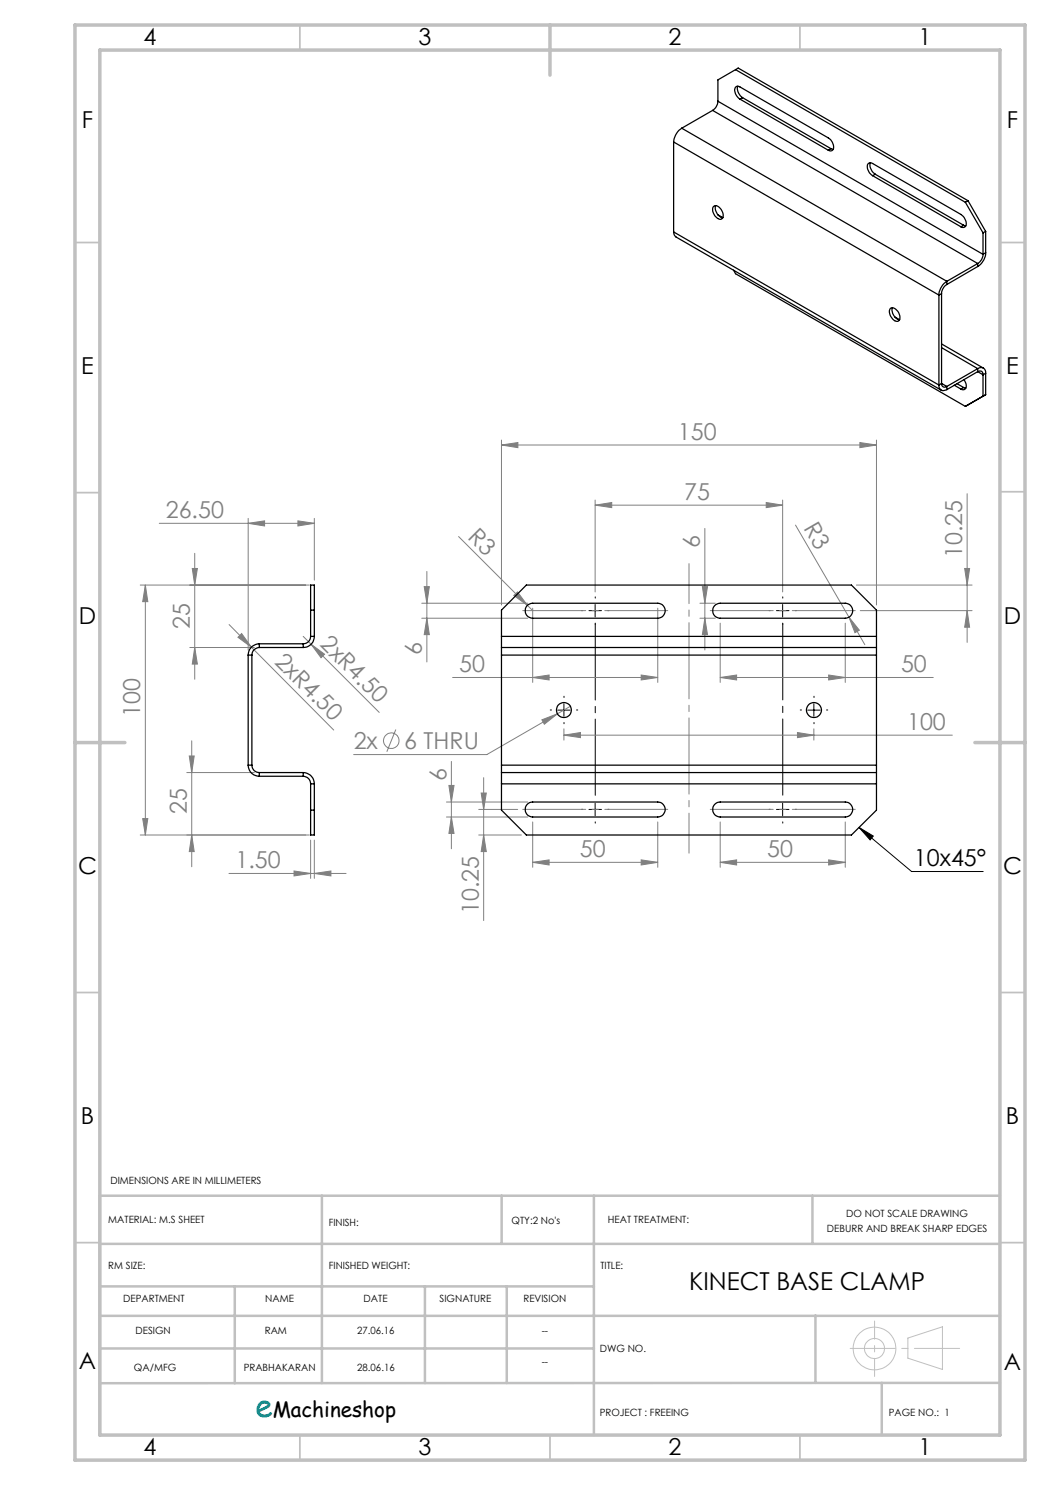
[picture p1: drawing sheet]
<svg xmlns="http://www.w3.org/2000/svg" width="210mm" height="297mm" viewBox="0 0 210 297" stroke-linecap="round" stroke-linejoin="round" font-family="sans-serif">
<g fill="none" stroke="#808080" stroke-width=".2">
<path d="M100.3 89l3.3-.5v1zM100.3 88v33M100.3 89h75M172 88.5l3.3 .5-3.3 .5zM175.3 88v33M193.4 98.7v29.8M28 117h33.9M29.1 117v50M29.1 117l.5 3.3h-1.1zM31.9 104.7h31M38.5 113.7h1l-.6 3.3zM38.9 110.7v25.2"/>
<path d="M49.6 104.7l3.3-.5v1zM49.6 103.7v26.3M59.6 104.2l3.3 .5-3.3 .5zM62.9 103.7v12.3M84.8 117.3h1.1l-.5 3.3zM85.4 114.3v18.1M91.7 107.3l14.8 14.8M102.8 119.1l.7-.7 2 2.7zM119 101l3.3-.5v1zM119 100v18.4M119 101h37.5M140.5 117.3h1l-.5 3.3z"/>
<path d="M141 105.7v24.3M153.2 100.5l3.3 .5-3.3 .5zM156.5 100v18.4M159.1 105l10.7 18.4M171.3 117h23.1M192.9 113.7h1l-.5 3.3zM38 129.5h12.9M38.9 129.5l.6 3.3h-1zM45.8 124.9l4.5 4.5M47.6 127.5l.7-.8 2 2.7zM50.3 129.4l16.4 16.6M60.6 127.3l15.2 15.2"/>
<path d="M62.2 128.9l2.7 1.9-.7 .7zM84.3 120.6h21.3M84.3 123.6h21.3M85.4 123.6l.5 3.3h-1.1zM90.5 135.5h41.1M106.5 135.5l3.3-.5v1zM106.5 121.6v14.9M128.2 135l3.4 .5-3.4 .5zM131.6 121.6v14.9M140 120.6h3.1M140 123.6h3.1M141 123.6l.5 3.3h-1z"/>
<path d="M144 135.5l3.3-.5v1zM144 124.6v11.9M144 135.5h42.7M165.7 135l3.4 .5-3.4 .5zM169.1 124.6v11.9M169.8 123.4l2.1 2.6-.9 .5zM169.8 123.4l3.2 5.5M172 122.1h22.4M193.4 122.1l.5 3.3h-1zM37.4 154.5h13.5M37.9 151.2h.9l-.5 3.3zM38.3 148.2v25.2"/>
<path d="M79.2 145.9l-1.8 4.5M89.8 157.1h1l-.5 3.3zM90.3 152.3v17.5M96.2 158.6h1.1l-.6 3.3zM96.7 155.5v28.6M108.4 144l3.1-1.2-2.6 2zM111.5 142.8l-14.1 8.1h-26.7M112.8 147l3.3-.5v1zM112.8 145.8v2.2M112.8 147h77.7M114.1 141.2l-2.6 1.6M159.5 146.5l3.3 .5-3.3 .5z"/>
<path d="M162.8 145.8v2.2M28 167h33.9M28.5 163.7h1.1l-.5 3.3zM38.3 167l.5 3.3h-.9zM45.8 174.7h23.4M58.8 174.2l3.3 .5-3.3 .5zM62.1 168v7.7M62.9 174.7l3.3-.5v1zM62.9 168v7.7M89.3 160.4h16.3M89.3 163.4h16.3M90.3 163.4l.5 3.3h-1z"/>
<path d="M95.7 167h8.6M95.7 161.9h7.8M96.7 167l.6 3.3h-1.1zM106.5 172.5l3.3-.5v1zM106.5 172.5h25.1M106.5 164.4v9.1M128.2 172l3.4 .5-3.4 .5zM131.6 164.4v9.1M144 172.5l3.3-.5v1zM144 164.4v9.1M144 172.5h25.1M165.7 172l3.4 .5-3.4 .5z"/>
<path d="M169.1 164.4v9.1"/>
<circle cx="78.2" cy="148.1" r="1.55"/>
</g>
<g fill="none" stroke="#000" stroke-width=".2">
<path d="M117.8 122.1h2.5M119 120.9v2.5M155.3 122.1h2.5M156.5 120.9v2.5M111.5 142h2.5M112.8 140.8v2.5M161.5 142h2.5M162.8 140.8v2.5M117.8 161.9h2.5M119 160.7v2.5M155.3 161.9h2.5M156.5 160.7v2.5"/>
<path d="M171.8 165.5l2.9 1.7-.7 .8zM171.8 165.5l10.5 8.8h14.3"/>
</g>
<g fill="none" stroke="#c0c0c0" stroke-width=".2">
<path d="M181.6 267.6l6.9-2.2v8.5l-6.9-2.3z"/>
<circle cx="174.9" cy="269.7" r="4.3"/>
<circle cx="174.9" cy="269.7" r="2"/>
</g>
<g fill="none" stroke="#000" stroke-width=".2" stroke-dasharray="15.2 1.3 1.3 1.3">
<path d="M119.1 119.6v-.2M156.6 119.6v-.2M112.8 139.5v-.3M116.6 122.1h-.3M119.1 124.6v.3M121.6 122.1h.2M154.1 122.1h-.3M156.6 124.6v.3M159.1 122.1h.2M162.8 139.5v-.3M110.3 142h-.2M112.8 144.5v.2"/>
<path d="M115.3 142h.3M160.3 142h-.2M162.8 144.5v.2M165.3 142h.3M116.6 161.9h-.3M119.1 164.4v.2M121.6 161.9h.2M154.1 161.9h-.3M156.6 164.4v.2M159.1 161.9h.2"/>
</g>
<path d="M119.1 159.4v-34.9M156.6 159.4v-35" fill="none" stroke="#000" stroke-width=".2" stroke-dasharray="15.2 1.3 1.3 1.3" stroke-dashoffset="-.3"/>
<path d="M104.6 122.1h29M142.1 122.1h29M104.6 161.9h29M142.1 161.9h29" fill="none" stroke="#808080" stroke-width=".2" stroke-dasharray="15.2 1.3 1.3 1.3" stroke-dashoffset="2.6"/>
<path d="M137.8 112.7v57.9" fill="none" stroke="#808080" stroke-width=".2" stroke-dasharray="15.2 1.3 1.3 1.3" stroke-dashoffset="7.2"/>
<path d="M174.9 264.2v11.1" fill="none" stroke="#c0c0c0" stroke-width=".2" stroke-dasharray="15.2 1.3 1.3 1.3" stroke-dashoffset="11.6"/>
<path d="M170 269.7h21.9" fill="none" stroke="#c0c0c0" stroke-width=".2" stroke-dasharray="15.2 1.3 1.3 1.3" stroke-dashoffset="6.2"/>
<g fill="none" stroke="#c0c0c0" stroke-width=".35">
<path d="M60 5v5M160 5v5M15 48.5h5M200 48.5h5M15 98.5h5M200 98.4h5M15 198.5h5M200 198.5h5M15 248.5h5M200 248.5h5M60 287v5M110 287v5"/>
<path d="M160 287v5"/>
</g>
<g fill="none" stroke="#c0c0c0" stroke-width=".5">
<path d="M64.4 239.1v37.5M100.3 239.1v9.7M118.8 239.1v47.9M162.5 239.1v9.7M200 239.1h-180v47.9M20 248.8h180M20 257.3h98.8M47 257.3v19.3M85 257.3v19.3M101.4 257.3v19.3M20 263.2h180M20 269.7h98.8"/>
<path d="M163.1 263.1v13.5M176.4 276.6v10.4M200 276.6h-180"/>
</g>
<path d="M15 5h190v287h-190zM20 10h180v277h-180zM110 5v10M15 148.5h10M195 148.5h10" fill="none" stroke="#c0c0c0" stroke-width=".7"/>
<path d="M171.8 165.5l2.9 1.7-.7 .8z" fill="#000"/>
<g fill="#808080">
<path d="M169.8 123.4l2.1 2.6-.9 .5z"/>
<path d="M102.8 119.1l.7-.7 2 2.7z"/>
<path d="M62.2 128.9l2.7 1.9-.7 .7z"/>
<path d="M47.6 127.5l.7-.8 2 2.7z"/>
<path d="M58.8 174.2l3.3 .5-3.3 .5zM62.9 174.7l3.3-.5v1zM119 101l3.3-.5v1zM153.2 100.5l3.3 .5-3.3 .5zM112.8 147l3.3-.5v1zM159.5 146.5l3.3 .5-3.3 .5zM108.4 144l.5 .8 2.6-2z"/>
<path d="M100.3 89l3.3-.5v1zM172 88.5l3.3 .5-3.3 .5z"/>
<path d="M144 172.5l3.3-.5v1zM165.7 172l3.4 .5-3.4 .5z"/>
<path d="M106.5 135.5l3.3-.5v1zM128.2 135l3.4 .5-3.4 .5z"/>
<path d="M38.3 167l.5 3.3h-.9zM37.9 151.2h.9l-.5 3.3zM96.7 167l.6 3.3h-1.1zM96.2 158.6h1.1l-.6 3.3z"/>
<path d="M89.8 157.1h1l-.5 3.3zM90.3 163.4l.5 3.3h-1z"/>
<path d="M29.1 117l.5 3.3h-1.1zM28.5 163.7h1.1l-.5 3.3zM38.5 113.7h1l-.6 3.3zM38.9 129.5l.6 3.3h-1zM140.5 117.3h1l-.5 3.3zM141 123.6l.5 3.3h-1zM192.9 113.7h1l-.5 3.3zM193.4 122.1l.5 3.3h-1z"/>
<path d="M84.8 117.3h1.1l-.5 3.3zM85.4 123.6l.5 3.3h-1.1z"/>
<path d="M106.5 172.5l3.3-.5v1zM128.2 172l3.4 .5-3.4 .5z"/>
<path d="M49.6 104.7l3.3-.5v1zM59.6 104.2l3.3 .5-3.3 .5zM144 135.5l3.3-.5v1zM165.7 135l3.4 .5-3.4 .5z"/>
</g>
<g fill="none" stroke="#000" stroke-width=".25">
<path d="M147.1 13.9l-3.5 2.1v4.2M147.1 13.9l46 26.6M147.1 13.9l.5-.3 46 26.5M147.6 17.2a2.09 2.09 0 0 0 .9 2.3M148 19.8a2.01 2.01 0 0 1-.9-2.3l.3-.3 .6 .2 17.7 10.2a1.94 1.94 0 0 1 .8 2.5l-.4 .1-.4-.1M148 19.8l17.7 10.3M148.5 19.5l17.7 10.2M148.5 19.5l-.5 .3M134.7 28.4l53.1 30.6M134.7 28.4v18M136.3 25.6a3.7 3.7 0 0 0-1.6 2.8M136.3 25.6l53.1 30.7"/>
<path d="M142.5 22.1l53 30.6M142.5 22.1l-6.2 3.5M143.6 20.2a2.33 2.33 0 0 1-1.1 1.9M143.6 20.2l53 30.7M166.2 29.7l.5 .2M166.2 29.7l-.5 .4M174.1 32.6a2.09 2.09 0 0 0 .9 2.3M174.5 35.1a2.01 2.01 0 0 1-.9-2.3l.3-.2 .6 .1 17.7 10.2a2.05 2.05 0 0 1 .9 2.4l-.5 .2-.4-.1M174.5 35.1l17.7 10.3M175 34.9l-.5 .2M175 34.9l17.7 10.1M134.7 46.4l.1 .6 .4 .4 53 30.6"/>
<path d="M134.7 46.4l53.1 30.6M142.7 41.3a1.02 1.02 0 0 1 1.5 .6 1.35 1.35 0 0 1 0 1.9 1.87 1.87 0 0 1-1.5-2.5zM143.2 41.1a2.07 2.07 0 0 0 1.3 2.5l-.9-.6M146.7 54l.4 .7 46 26.6M187.8 59v18M188.3 58.7l-.5 .3M188.3 58.7v18M189.4 56.3a3.5 3.5 0 0 0-1.6 2.7M189.4 56.9a2.33 2.33 0 0 0-1.1 1.8M189.4 56.3v.6M192.7 45l.4 .2M192.7 45l-.5 .4"/>
<path d="M193.1 40.5l3.5 6.1M193.6 40.1l-.5 .4M193.6 40.1l3.5 6.2M195.5 52.7l-6.1 3.6M195.5 52.7v.6M195.5 53.3l-6.1 3.6M196.6 50.9a2.11 2.11 0 0 1-1.1 1.8M196.6 46.6v4.3M197.1 50.5a3.3 3.3 0 0 1-1.6 2.8M197.1 46.3l-.5 .3M197.1 50.5l-.5 .4M197.1 46.3v4.2"/>
<path d="M178.2 61.6a1.68 1.68 0 0 1 1.8 1.8 .71 .71 0 0 1-.4 .8 .71 .71 0 0 1-.9-.2 1.8 1.8 0 0 1-.5-2.4zM178.5 61.6a2 2 0 0 0 1.4 2.4l-.9-.6M187.8 77a.97 .97 0 0 0 .4 1 .97 .97 0 0 0 1.2-.1M188.3 76.7a.65 .65 0 0 0 .3 .7 .65 .65 0 0 0 .8-.1M188.3 68.8l8.4 4.8M188.3 76.7l-.5 .3M188.3 76.7l1.1 .6M188.3 69.5l7.2 4.2M189.4 77.3v.6M190.9 77l1.3 .8M191.4 76.7l1.3 .8M192.7 77.5l.4 .1"/>
<path d="M192.7 77.5l-.5 .3M192.8 75.9a1.35 1.35 0 0 1 0 2l-.6-.1M195.5 73.7a.96 .96 0 0 1 1.2-.1 .96 .96 0 0 1 .4 1M195.5 74.3a.64 .64 0 0 1 .8-.1 .64 .64 0 0 1 .3 .8M195.5 73.7v.6M195.5 74.3l-6.1 3.6M195.5 73.7l-6.1 3.6M195.5 74.3l1.1 .7M196.6 75v4.2M196.6 79.2l-3.5 2.1M197.1 74.6v4.3M197.1 74.6l-.5 .4"/>
<path d="M197.1 78.9l-.5 .3M197.1 78.9l-4 2.4M49.6 131h.8M49.6 131v22M50.4 131v22M51.9 128.8a2.21 2.21 0 0 0-2.3 2.2M51.9 129.5a1.51 1.51 0 0 0-1.5 1.5M51.9 128.8v.7M51.9 128.8h8.7M51.9 129.5h8.7M60.6 128.8v.7M62.1 127.3a1.45 1.45 0 0 1-1.5 1.5"/>
<path d="M62.1 127.3h.8M62.1 127.3v-10.3h.8v10.3M62.1 122h.8M62.9 127.3a2.21 2.21 0 0 1-2.3 2.2M100.3 127.3v2.2M100.3 129.5v1.5M100.3 127.3h75M100.3 129.5h75M100.3 131h75M100.3 127.3v-5.3l5-5h65l5 5v5.3M100.3 131v22M105.4 121.1l.5-.3 .6-.2h25.1a1.5 1.5 0 0 1 1.4 1.5 1.5 1.5 0 0 1-1.4 1.5h-25.1a1.5 1.5 0 0 1-1.3-.8 1.5 1.5 0 0 1 .2-1.7z"/>
<path d="M142.9 121.1l.5-.3 .6-.2h25.1a1.5 1.5 0 0 1 1.4 1.5 1.5 1.5 0 0 1-1.4 1.5h-25.1a1.5 1.5 0 0 1-1.3-.8 1.5 1.5 0 0 1 .2-1.7zM175.3 127.3v2.2M175.3 129.5v1.5M175.3 131v22M49.6 153a2.21 2.21 0 0 0 2.3 2.3M49.6 153h.8M50.4 153a1.45 1.45 0 0 0 1.5 1.5M51.9 154.5v.8M51.9 155.3h8.7M51.9 154.5h8.7M60.6 155.3a1.51 1.51 0 0 1 1.5 1.5M60.6 154.5a2.21 2.21 0 0 1 2.3 2.3"/>
<path d="M60.6 154.5v.8M62.1 156.8v10.2h.8v-10.2M62.1 156.8h.8M100.3 154.5v2.3M100.3 153v1.5M100.3 153h75M100.3 154.5h75M100.3 156.8v5.2l5 5h65l5-5v-5.2M100.3 156.8h75M175.3 154.5v2.3M175.3 153v1.5M62.1 162h.8"/>
<path d="M105.4 160.9l.5-.4 .6-.1h25.1a1.5 1.5 0 0 1 1.4 1.5 1.5 1.5 0 0 1-1.4 1.5h-25.1a1.51 1.51 0 0 1-1.3-.9 1.51 1.51 0 0 1 .2-1.6zM142.9 160.9l.5-.4 .6-.1h25.1a1.5 1.5 0 0 1 1.4 1.5 1.5 1.5 0 0 1-1.4 1.5h-25.1a1.51 1.51 0 0 1-1.3-.9 1.51 1.51 0 0 1 .2-1.6z"/>
<circle cx="112.8" cy="142" r="1.51"/>
<circle cx="162.8" cy="142" r="1.5"/>
</g>
<text font-size="6.3" fill="#008080" x="51.1" y="283.4">e</text>
<text font-size="4.9" x="137.8" y="258.1">KINECT BASE CLAMP</text>
<g font-size="4.7">
<text x="28.7" y="9">4</text>
<text x="83.7" y="9">3</text>
<text x="133.7" y="9">2</text>
<text x="183.7" y="9">1</text>
<text x="16.4" y="25.5">F</text>
<text x="201.4" y="25.5">F</text>
<text x="16.2" y="74.7">E</text>
<text x="201.2" y="74.7">E</text>
<text x="15.8" y="124.7">D</text>
<text x="200.8" y="124.7">D</text>
<text x="182.8" y="173.2">10x45°</text>
<text x="15.6" y="174.7">C</text>
<text x="200.6" y="174.7">C</text>
<text x="16.2" y="224.7">B</text>
<text x="201.2" y="224.7">B</text>
<text x="15.8" y="273.8">A</text>
<text x="200.8" y="274">A</text>
<text x="28.7" y="291">4</text>
<text x="83.7" y="291">3</text>
<text x="133.7" y="291">2</text>
<text x="183.7" y="291">1</text>
</g>
<g font-size="4.7" fill="#808080">
<text x="135.6" y="88">150</text>
<text x="136.9" y="100">75</text>
<text x="33.2" y="103.6">26.50</text>
<text x="93.3" y="107.5" transform="rotate(45 93.3 107.5)">R3</text>
<text x="160.6" y="105.6" transform="rotate(60 160.6 105.6)">R3</text>
<text x="140" y="109.5" transform="rotate(-90 140 109.5)">6</text>
<text x="192.4" y="111.6" transform="rotate(-90 192.4 111.6)">10.25</text>
<text x="38" y="125.8" transform="rotate(-90 38 125.8)">25</text>
<text x="63.8" y="129.1" transform="rotate(45 63.8 129.1)">2xR4.50</text>
<text x="84.4" y="131.1" transform="rotate(-90 84.4 131.1)">6</text>
<text x="54.8" y="132.5" transform="rotate(45 54.8 132.5)">2xR4.50</text>
<text x="91.8" y="134.5">50</text>
<text x="180.2" y="134.5">50</text>
<text x="28.1" y="143.4" transform="rotate(-90 28.1 143.4)">100</text>
<text x="70.7" y="149.8">2x</text>
<text x="80.8" y="149.8">6 THRU</text>
<text x="181.4" y="146">100</text>
<text x="89.3" y="156.2" transform="rotate(-90 89.3 156.2)">6</text>
<text x="37.4" y="162.7" transform="rotate(-90 37.4 162.7)">25</text>
<text x="47.1" y="173.7">1.50</text>
<text x="115.9" y="171.4">50</text>
<text x="153.5" y="171.4">50</text>
<text x="95.7" y="182.8" transform="rotate(-90 95.7 182.8)">10.25</text>
</g>
<text font-size="4.2" x="54.5" y="283.4">Machineshop</text>
<g font-size="2">
<text x="22.1" y="236.7">DIMENSIONS ARE IN MILLIMETERS</text>
<text x="21.7" y="244.6">MATERIAL: M.S SHEET</text>
<text x="65.8" y="245.1">FINISH:</text>
<text x="102.3" y="244.8">QTY:2 No's</text>
<text x="121.6" y="244.6">HEAT TREATMENT:</text>
<text x="169.2" y="243.4">DO NOT SCALE DRAWING</text>
<text x="165.4" y="246.4">DEBURR AND BREAK SHARP EDGES</text>
<text x="21.7" y="253.8">RM SIZE:</text>
<text x="65.8" y="253.8">FINISHED WEIGHT:</text>
<text x="120.1" y="253.8">TITLE:</text>
<text x="24.6" y="260.3">DEPARTMENT</text>
<text x="53.1" y="260.3">NAME</text>
<text x="72.7" y="260.3">DATE</text>
<text x="87.9" y="260.3">SIGNATURE</text>
<text x="104.7" y="260.3">REVISION</text>
<text x="27.1" y="266.7">DESIGN</text>
<text x="52.9" y="266.7">RAM</text>
<text x="71.5" y="266.7">27.06.16</text>
<text x="108.3" y="266.7">--</text>
<text x="26.8" y="274.1">QA/MFG</text>
<text x="48.7" y="274.1">PRABHAKARAN</text>
<text x="71.5" y="274.1">28.06.16</text>
<text x="108.3" y="273">--</text>
<text x="120" y="270.4">DWG NO.</text>
<text x="119.9" y="283.3">PROJECT : FREEING</text>
<text x="177.8" y="283.3">PAGE NO.: 1</text>
</g>
</svg>
